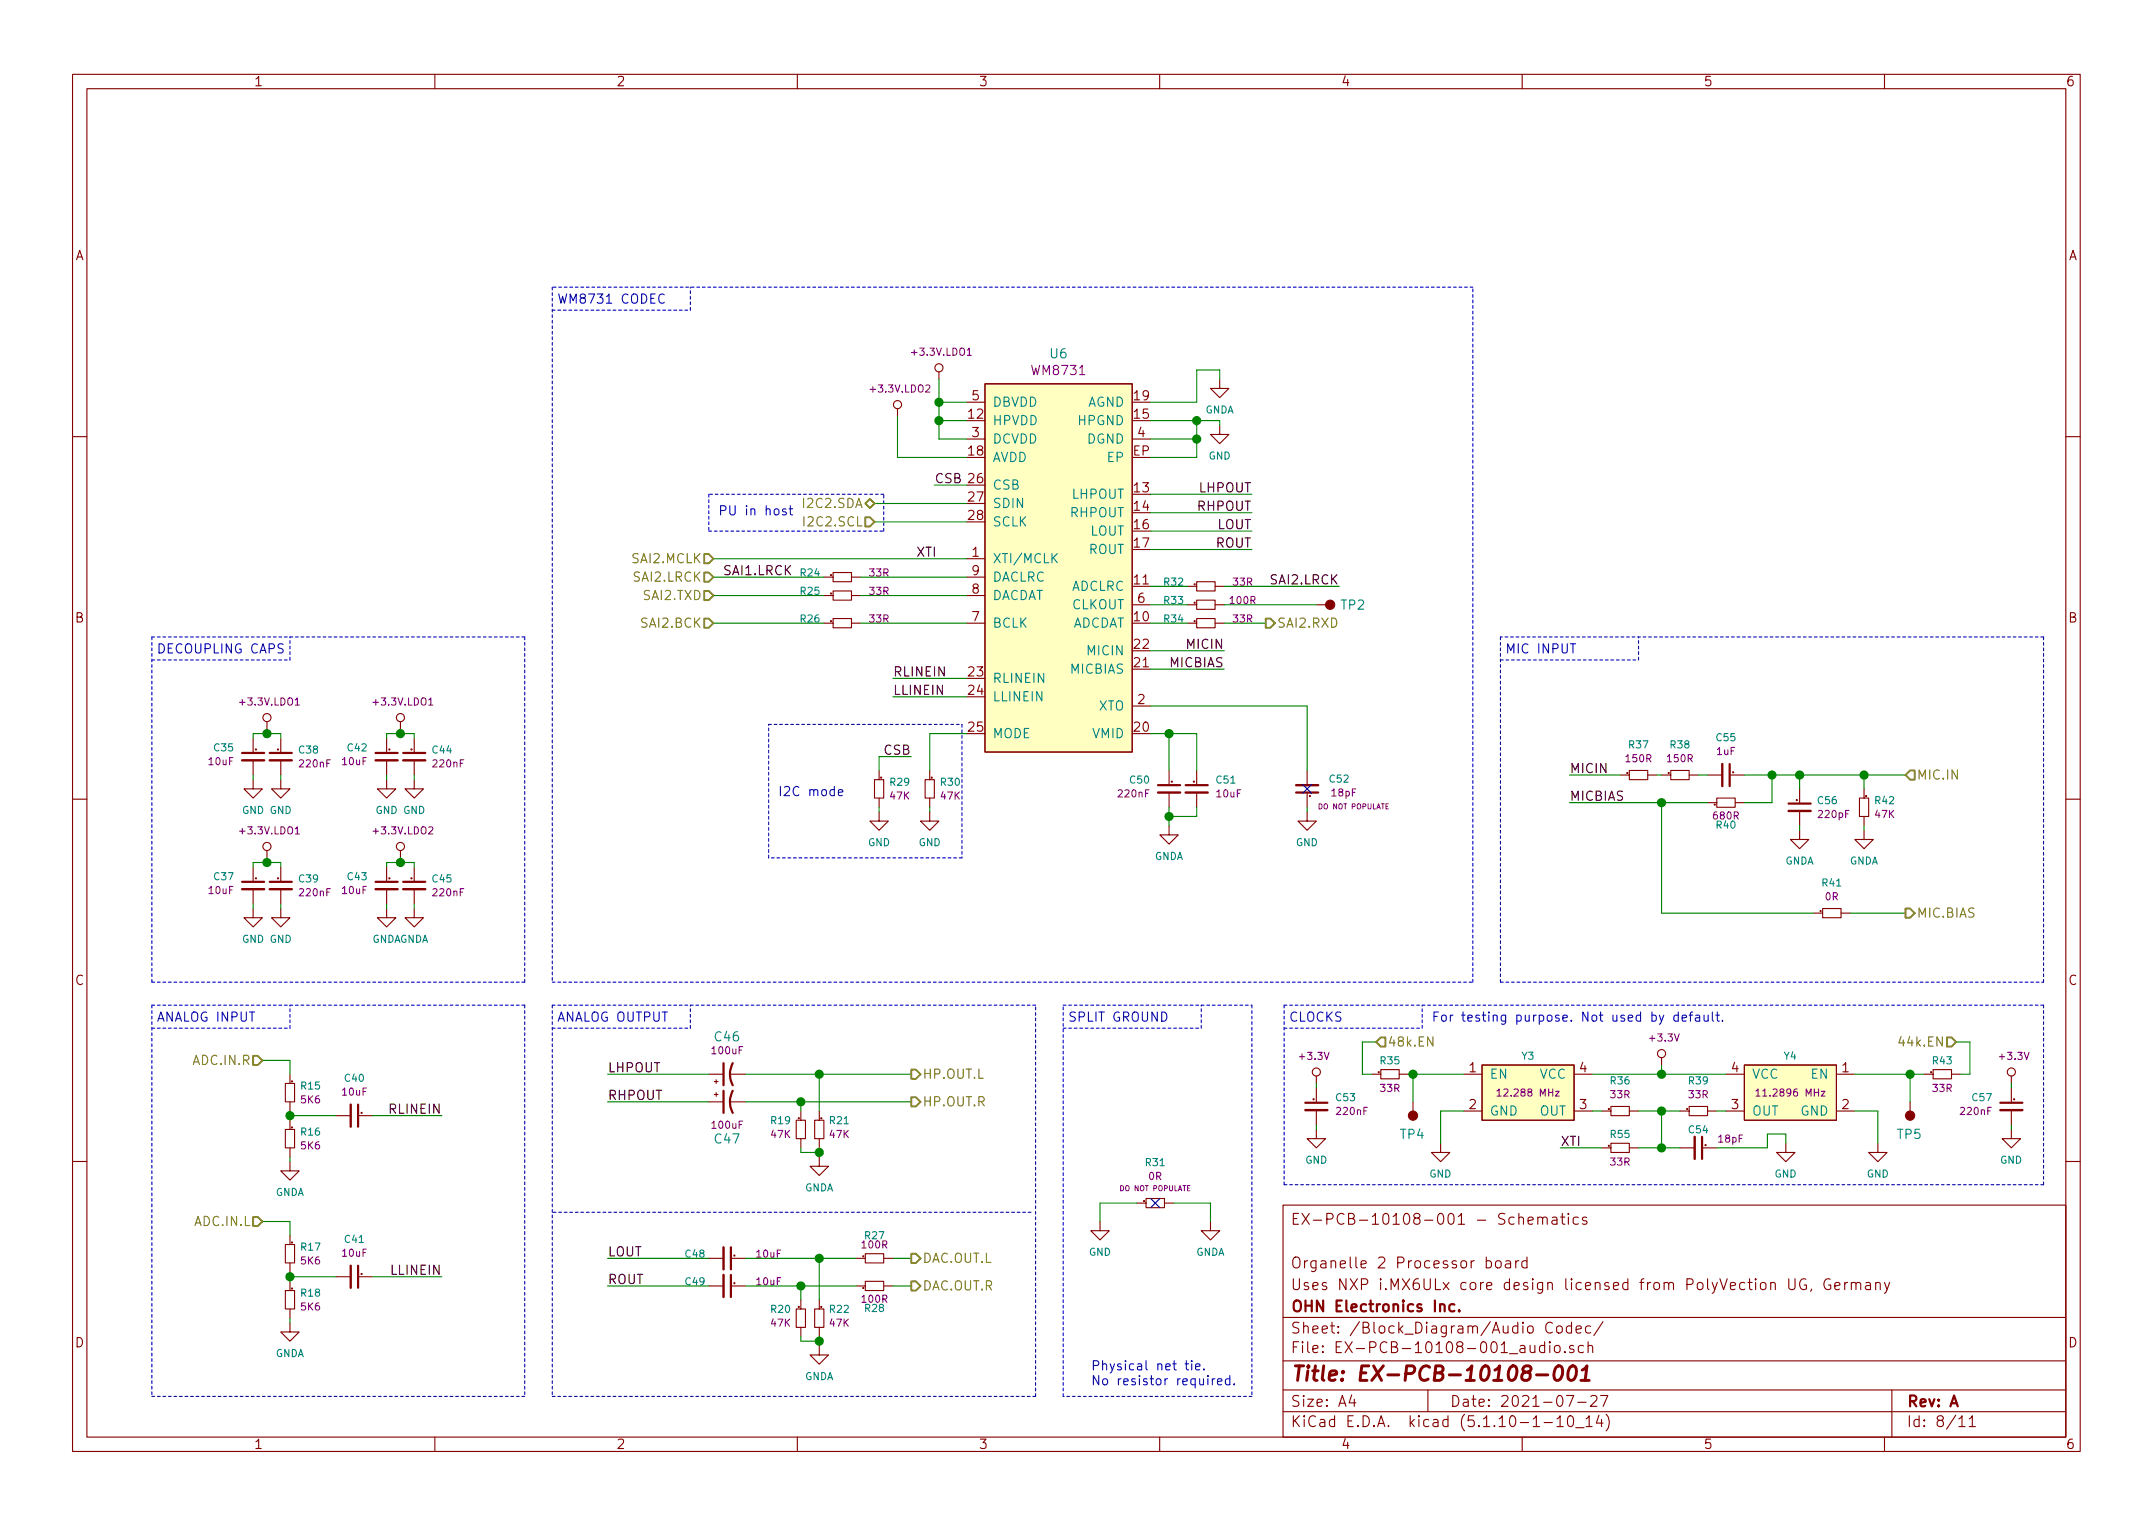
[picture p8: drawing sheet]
<svg xmlns="http://www.w3.org/2000/svg" width="297mm" height="210mm" viewBox="0 0 297 210" stroke-linecap="round" stroke-linejoin="round" font-family="sans-serif">
<g fill="none" stroke="#840000" stroke-width=".15">
<path d="M10 10.3h277v189.9h-277zM12 12.2h273v186.1h-273zM60 10.3v1.9M110 10.3v1.9M160 10.3v1.9M210 10.3v1.9M260 10.3v1.9M123.8 56.4v1M129.5 51.3v1M133.3 55.5h2.6M135.9 53h20.3v50.8h-20.3zM168.3 58.7v1.2h1.2l-1.2 1.3-1.3-1.3h1.3"/>
<path d="M168.3 52.3v1.3h1.2l-1.2 1.3-1.3-1.3h1.3M10 60.2h2M113.7 79.6h1.2M114.9 79h2.6v1.3h-2.6zM117.5 79.6h1.2M133.3 60.6h2.6M133.3 79.6h2.6M133.3 77.1h2.6M156.2 60.6h2.5M285 60.2h2M36.8 99.6v1M55.2 99.6v1"/>
<path d="M113.7 86h1.2M113.7 82.2h1.2M114.9 85.3h2.6v1.3h-2.6zM114.9 81.5h2.6v1.3h-2.6zM117.5 86h1.2M117.5 82.2h1.2M133.3 86h2.6M133.3 82.2h2.6M156.2 97.4h2.5M156.2 83.4h2.5M163.8 83.4h1.3M163.8 86h1.3"/>
<path d="M163.8 80.9h1.3M165.1 85.3h2.5v1.3h-2.5zM165.1 80.3h2.5v1.2h-2.5zM165.1 82.8h2.5v1.3h-2.5zM167.6 83.4h1.3M167.6 86h1.3M167.6 80.9h1.3M181.6 83.4h1.3M10 110.3h2M34.9 107.6v1.2h1.3l-1.3 1.3-1.2-1.3h1.2M34.9 101.8v2M34.9 104.9v2"/>
<path d="M34.9 119.6v1.9M36.8 117.3v1.1M38.7 107.6v1.2h1.3l-1.3 1.3-1.2-1.3h1.2M38.7 101.8v2M38.7 104.9v2M38.7 119.6v1.9M53.3 107.6v1.2h1.3l-1.3 1.3-1.2-1.3h1.2M53.3 101.8v2M53.3 104.9v2M53.3 119.6v1.9M55.2 117.3v1.1M57.1 107.6v1.2h1.3l-1.3 1.3-1.2-1.3h1.2"/>
<path d="M57.1 101.8v2M57.1 104.9v2M57.1 119.6v1.9M120.6 107.6h1.3v2.5h-1.3zM121.3 112v1.3h1.3l-1.3 1.2-1.3-1.2h1.3M121.3 106.3v1.3M121.3 110.1v1.3M127.6 107.6h1.3v2.5h-1.3zM128.3 112v1.3h1.2l-1.2 1.2-1.3-1.2h1.3M128.3 106.3v1.3M128.3 110.1v1.3M161.3 113.9v1.3h1.3l-1.3 1.3-1.3-1.3h1.3"/>
<path d="M161.3 106.3v1.9M161.3 109.3v2.1M165.1 106.3v1.9M165.1 109.3v2.1M180.3 112v1.3h-1.2l1.2 1.2 1.3-1.2h-1.3M180.3 106.3v2M180.3 109.5v1.9M223.5 106.9h1.3M224.8 106.3h2.5v1.3h-2.5zM227.3 106.9h1.3M229.2 106.9h1.3M230.5 106.3h2.5v1.3h-2.5z"/>
<path d="M233 106.9h1.3M235.6 106.9h2M235.6 110.7h1.3M236.9 110.1h2.5v1.3h-2.5zM238.8 106.9h1.9M239.4 110.7h1.3M248.3 114.5v1.3h1.3l-1.3 1.3-1.3-1.3h1.3M248.3 108.8v1.9M248.3 111.9v2M256.5 110.1h1.3v2.5h-1.3zM257.2 114.5v1.3h1.2l-1.2 1.3-1.3-1.3h1.3M257.2 108.8v1.3"/>
<path d="M257.2 112.6v1.3M285 110.3h2M34.9 125.3v1.3h1.3l-1.3 1.3-1.2-1.3h1.2M34.9 122.7v2M38.7 125.3v1.3h1.3l-1.3 1.3-1.2-1.3h1.2M38.7 122.7v2M53.3 125.3v1.3h1.3l-1.3 1.3-1.2-1.3h1.2M53.3 122.7v2M57.1 125.3v1.3h1.3l-1.3 1.3-1.2-1.3h1.2M57.1 122.7v2M250.2 126h1.3M251.5 125.3h2.5v1.3h-2.5z"/>
<path d="M254 126h1.3M39.4 155.8h1.2v2.6h-1.2zM39.4 149.5h1.2v2.5h-1.2zM40 148.2v1.3M40 152v1.3M40 154.6v1.2M40 158.4v1.2M46.4 153.9h2M49.5 153.9h1.9M97.8 148.2h2M97.8 152h2M98.6 151h.5"/>
<path d="M98.6 149.2h.5M98.8 149v.5M98.8 150.7v.6M100.8 148.2h2.1M100.8 152h2.1M109.9 154.6h1.2v2.5h-1.2zM110.5 153.3v1.3M110.5 157.1v1.3M112.4 154.6h1.3v2.5h-1.3zM113 159.6v1.3h1.3l-1.3 1.3-1.2-1.3h1.2M113 153.3v1.3M113 157.1v1.3"/>
<path d="M181.6 148.5v1M181.6 155.8v1.3h1.3l-1.3 1.3-1.3-1.3h1.3M181.6 150.1v1.9M181.6 153.2v2M189.2 148.2h1.3M190.5 147.6h2.5v1.2h-2.5zM193 148.2h1.3M194.9 152v1.3M198.8 157.7v1.3h-1.3l1.3 1.3 1.2-1.3h-1.2M201.9 148.2h2.6M201.9 153.3h2.6M204.5 146.9h12.7v7.7h-12.7z"/>
<path d="M217.2 148.2h2.5M217.2 153.3h2.5M221 158.4h1.2M221 153.3h1.2M222.2 157.7h2.6v1.3h-2.6zM222.2 152.6h2.6v1.3h-2.6zM224.8 158.4h1.3M224.8 153.3h1.3M229.2 145.9v1M231.8 158.4h2M231.8 153.3h1.2M233 152.6h2.6v1.3h-2.6z"/>
<path d="M234.9 158.4h2M235.6 153.3h1.3M238.1 148.2h2.6M238.1 153.3h2.6M240.7 146.9h12.7v7.7h-12.7zM246.4 157.7v1.3h-1.3l1.3 1.3 1.2-1.3h-1.2M253.4 148.2h2.5M253.4 153.3h2.5M259.1 157.7v1.3h1.2l-1.2 1.3-1.3-1.3h1.3M263.5 152v1.3M265.4 148.2h1.3M266.7 147.6h2.5v1.2h-2.5z"/>
<path d="M269.2 148.2h1.3M277.5 148.5v1M277.5 155.8v1.3h-1.3l1.3 1.3 1.3-1.3h-1.3M277.5 150.1v1.9M277.5 153.2v2M10 160.2h2M39.4 178h1.2v2.6h-1.2zM39.4 171.7h1.2v2.5h-1.2zM40 160.3v1.2h1.3l-1.3 1.3-1.3-1.3h1.3M40 170.4v1.3M40 174.2v1.3M40 176.8v1.2"/>
<path d="M46.4 176.1h2M49.5 176.1h1.9M97.8 177.4h2M97.8 173.6h2M101 177.4h1.9M101 173.6h1.9M110.5 179.3v1.3M113 179.3v1.3M118.1 177.4h1.3M118.1 173.6h1.3M119.4 176.8h2.5v1.2h-2.5zM119.4 173h2.5v1.2h-2.5z"/>
<path d="M121.9 177.4h1.3M121.9 173.6h1.3M151.8 168.5v1.3h1.2l-1.2 1.3-1.3-1.3h1.3M156.8 166h1.3M158.1 165.3h2.6v1.3h-2.6zM160.7 166h1.2M167 168.5v1.3h1.3l-1.3 1.3-1.3-1.3h1.3M177 166.3h108v32h-108zM205.1 174a.5 .5 0 0 1 .6 .1l.1 .5a.47 .47 0 0 1-.6 .3l-.1-.1M206.4 174.1a.41 .41 0 0 1 .7 .1v.4a.41 .41 0 0 1-.4 .3 .41 .41 0 0 1-.4-.3zM207.7 174l.2-.1 .4 .1 .1 .9M208.4 174.3l-.5 .1-.2 .2v.2l.2 .1 .5-.1"/>
<path d="M209.1 173.9v1M209.5 173.9a.37 .37 0 0 0-.4 .3M209.5 168a.38 .38 0 0 1 .7 .1v.8M210.7 174a.5 .5 0 0 0-.7 .1v.5a.47 .47 0 0 0 .5 .3l.2-.1M210.7 173.4v1.5M210.8 168.4l.7-.1v-.3l-.5-.1-.2 .2 .1 .7 .1 .1 .5-.1M212.2 168a.41 .41 0 0 1 .6 .1v.8M212.2 167.9v1M212.8 168.1l.2-.2 .4 .1 .1 .9M214.2 168l.1-.1 .5 .1v.9M214.8 168.3h-.5l-.2 .2 .1 .3 .1 .1 .5-.1M215.3 167.9h.6"/>
<path d="M215.5 167.4v1.3l.1 .1 .3 .1M216.4 167.4l-.1 .1 .1 .1 .1-.1-.1-.1v.2M216.4 167.9v1M217.8 168a.53 .53 0 0 0-.7 0v.8a.53 .53 0 0 0 .7 0M218.9 168a.37 .37 0 0 0-.6 .1v.1a.54 .54 0 0 0 .6 .3v.3l-.2 .1-.4-.1M246.8 176.4v1.2l.3 .3h.3l.2-.3v-1.2M249.1 176.5a.69 .69 0 0 0-.7 .2 .69 .69 0 0 0 0 .9 .54 .54 0 0 0 .8 .2v-.5h-.3M249.9 177.8l-.1 .3M252.5 176.5a.69 .69 0 0 0-.8 .2 .69 .69 0 0 0 0 .9 .54 .54 0 0 0 .9 .2v-.5h-.3M253.1 177.4l.7-.1v-.3l-.4-.1-.3 .2 .1 .7 .2 .1 .4-.1M254.5 176.9v1M254.9 176.9l-.3 .2-.1 .1"/>
<path d="M255.4 177.1a.38 .38 0 0 1 .7 0v.8M255.4 176.9v1M256.1 177.1a.36 .36 0 0 1 .3-.2 .36 .36 0 0 1 .3 .2v.8M257.4 177l.2-.1 .4 .1 .1 .9M258.1 177.3l-.5 .1a.29 .29 0 0 0-.3 .2 .29 .29 0 0 0 .3 .3l.5-.1M258.8 177.1a.38 .38 0 0 1 .6 0v.8M258.8 176.9v1M260 176.9l.3 1M260.7 176.9l-.5 1.4-.2 .1M285 160.2h2M40 182.5v1.3h1.3l-1.3 1.2-1.3-1.2h1.3M40 180.6v1.3"/>
<path d="M60 198.3v1.9M109.9 180.6h1.2v2.5h-1.2zM110 198.3v1.9M110.5 183.1v1.3M112.4 180.6h1.3v2.5h-1.3zM113 185.7v1.2h1.3l-1.3 1.3-1.2-1.3h1.2M113 183.1v1.3M160 198.3v1.9M177 194.8h108M177 191.8h108M177 187.8h108M177 181.8h108"/>
<path d="M186.5 192.5l-.4 1h1M186.8 193v1M197 191.8v3M210 198.3v1.9M211.1 185.6v.8a.39 .39 0 0 0 .7 .1M211.8 185.6v1M213 196.3h1.2M213.1 185.7a.48 .48 0 0 0-.6 0l-.1 .2 .1 .6a.48 .48 0 0 0 .6 0M213.1 185.1v1.5M213.8 185.1l-.1 .1 .1 .1 .1-.1-.1-.1v.2M213.8 185.6v1M214.2 182.6a.59 .59 0 0 0-.8 0 .59 .59 0 0 0-.1 .7 .56 .56 0 0 0 .2 .5 .56 .56 0 0 0 .7 0"/>
<path d="M214.5 185.7a.41 .41 0 0 1 .7 .2v.4a.41 .41 0 0 1-.4 .3 .41 .41 0 0 1-.3-.3zM214.8 195.8l.3-.3 .1-.2v1.5M214.8 183.1a.44 .44 0 0 1 .7 .1v.4a.41 .41 0 0 1-.3 .3 .41 .41 0 0 1-.4-.3zM214.8 196.8h.9M215.9 186.5v.1l-.1-.1h.1v.1M216.1 192.5h1l-.6 1.5M216.4 195.5a.37 .37 0 0 1 .4-.2 .37 .37 0 0 1 .2 .3l.1 .3a.72 .72 0 0 1-.4 .9l-.2-.1a1.2 1.2 0 0 1-.1-1.2zM216.8 183a.48 .48 0 0 0-.6 .1l-.1 .1 .1 .6a.48 .48 0 0 0 .6 0M216.8 182.4v1.5M217.1 185.7l-.4-.1-.2 .3a.48 .48 0 0 0 .6 .3l.1 .1-.1 .2-.1 .1-.5-.1M217.4 197h1.1M217.4 183.4l.8-.1-.1-.3-.4-.1-.3 .2 .1 .7 .2 .1 .4-.1"/>
<path d="M217.7 193.5h1.1M218.5 185.7a.53 .53 0 0 0-.7 0v.8a.53 .53 0 0 0 .7 0M218.8 195.8l.5-.5v1.5M218.8 196.8h.9M219.1 185.7a.38 .38 0 0 1 .6 .1v.8M219.1 185.1v1.5M219.5 183a.48 .48 0 0 0-.7 .1l-.1 .1 .1 .6a.48 .48 0 0 0 .7 0M219.5 192.7l.2-.2h.3a.41 .41 0 0 1 .3 .7l-.9 .8h.9M220.6 195.2l-.4 1.1h1M220.8 192.5h1l-.6 1.5M221 195.8v1M221.2 182.3l-1.3 2"/>
<path d="M221.6 195.1a1.71 1.71 0 0 1 0 2.3M260 198.3v1.9M261 191.8v6.5M270.3 195.8l.3-.3 .1-.2v1.5M270.3 196.8h.8M271.7 195.8l.3-.3 .1-.2v1.5M271.7 196.8h.8"/>
<circle cx="123.8" cy="55.8" r=".56"/>
<circle cx="129.5" cy="50.7" r=".56"/>
<circle cx="114.7" cy="79.3" r=".08"/>
<circle cx="36.8" cy="99" r=".56"/>
<circle cx="55.2" cy="99" r=".56"/>
<circle cx="114.7" cy="85.7" r=".08"/>
<circle cx="114.7" cy="81.9" r=".08"/>
<circle cx="164.8" cy="80.6" r=".08"/>
<circle cx="164.8" cy="85.7" r=".08"/>
<circle cx="164.8" cy="83.2" r=".08"/>
<circle cx="35.3" cy="103.4" r=".08"/>
<circle cx="36.8" cy="116.8" r=".56"/>
<circle cx="38.4" cy="103.4" r=".08"/>
<circle cx="53.7" cy="103.4" r=".08"/>
<circle cx="55.2" cy="116.8" r=".56"/>
<circle cx="56.8" cy="103.4" r=".08"/>
<circle cx="121.6" cy="107.3" r=".08"/>
<circle cx="128.5" cy="107.3" r=".08"/>
<circle cx="161.7" cy="107.8" r=".08"/>
<circle cx="164.7" cy="107.8" r=".08"/>
<circle cx="180.7" cy="109.8" r=".08"/>
<circle cx="224.5" cy="106.6" r=".08"/>
<circle cx="230.2" cy="106.6" r=".08"/>
<circle cx="236.6" cy="111" r=".08"/>
<circle cx="239.1" cy="106.5" r=".08"/>
<circle cx="247.9" cy="110.4" r=".08"/>
<circle cx="257.5" cy="109.8" r=".08"/>
<circle cx="35.3" cy="121.2" r=".08"/>
<circle cx="38.4" cy="121.2" r=".08"/>
<circle cx="53.7" cy="121.2" r=".08"/>
<circle cx="56.8" cy="121.2" r=".08"/>
<circle cx="251.2" cy="125.7" r=".08"/>
<circle cx="40.3" cy="155.5" r=".08"/>
<circle cx="40.3" cy="149.2" r=".08"/>
<circle cx="49.9" cy="153.5" r=".08"/>
<circle cx="110.2" cy="154.3" r=".08"/>
<circle cx="113.3" cy="154.3" r=".08"/>
<circle cx="181.2" cy="151.7" r=".08"/>
<circle cx="181.6" cy="147.9" r=".56"/>
<circle cx="190.2" cy="147.9" r=".08"/>
<circle cx="222" cy="158.1" r=".08"/>
<circle cx="222" cy="153" r=".08"/>
<circle cx="229.2" cy="145.4" r=".56"/>
<circle cx="232.8" cy="153" r=".08"/>
<circle cx="235.3" cy="158" r=".08"/>
<circle cx="266.4" cy="147.9" r=".08"/>
<circle cx="277.5" cy="147.9" r=".56"/>
<circle cx="277.9" cy="151.7" r=".08"/>
<circle cx="40.3" cy="171.4" r=".08"/>
<circle cx="40.3" cy="177.8" r=".08"/>
<circle cx="49.9" cy="175.8" r=".08"/>
<circle cx="101.3" cy="173.2" r=".08"/>
<circle cx="101.3" cy="177" r=".08"/>
<circle cx="119.1" cy="177.7" r=".08"/>
<circle cx="119.1" cy="173.3" r=".08"/>
<circle cx="157.8" cy="165.7" r=".08"/>
<circle cx="110.2" cy="180.3" r=".08"/>
<circle cx="113.3" cy="180.3" r=".08"/>
</g>
<path d="M210.4 189.3a.44 .44 0 0 1-.3-.5 .44 .44 0 0 1 .4-.4h.4a.44 .44 0 0 1 .3 .5 .44 .44 0 0 1-.4 .4 .65 .65 0 0 0-.7 .3 .65 .65 0 0 0 0 .7 .66 .66 0 0 0 .8 0 .66 .66 0 0 0 .2-.8l-.3-.2M212 189.7h1.5M214.8 188.5a.44 .44 0 0 1 .5 0 .44 .44 0 0 1 .2 .3 1.15 1.15 0 0 1-.7 1.6l-.2-.1a1.48 1.48 0 0 1 .2-1.8zM216.6 188.6a.45 .45 0 0 1 .5-.2 .45 .45 0 0 1 .3 .4 1.15 1.15 0 0 1-.7 1.6l-.2-.1a1.55 1.55 0 0 1 .1-1.7zM218.1 190.4h1.2M218.3 189l.4-.3 .2-.3-.2 2" fill="none" stroke="#840000" stroke-width=".41"/>
<g fill="none" stroke="#840000" stroke-width=".3">
<path d="M33.4 103.9h3M37.2 103.9h3.1M51.8 103.9h3.1M55.6 103.9h3.1M159.8 108.3h3M163.6 108.3h3M178.8 109.3h3.1M238.6 105.4v3.1M246.8 110.9h3M33.4 121.7h3M37.2 121.7h3.1M51.8 121.7h3.1"/>
<path d="M55.6 121.7h3.1M49.4 152.4v3M99.8 146.7v3M99.8 150.5v3M101.1 150.5a3.2 3.2 0 0 0 0 3M101.1 146.7a3.2 3.2 0 0 0 0 3M180.1 152.1h3M234.8 156.8v3.1M276 152.1h3M49.4 174.6v3.1M100.8 172.1v3M100.8 175.9v3"/>
<path d="M198.7 180.1a.38 .38 0 0 1 .6 0v.8M200.7 180l-.5-.1-.3 .3 .1 .6 .2 .1 .5-.1M201.3 180.8v.1l-.1-.1h.1v.1"/>
</g>
<g fill="#ffffc2" stroke="#ffffc2" stroke-width=".14">
<path d="M135.9 53h20.3v50.8h-20.3z"/>
<path d="M240.7 146.9h12.7v7.7h-12.7z"/>
<path d="M204.5 146.9h12.7v7.7h-12.7z"/>
</g>
<path d="M145.3 76.9l.6 .7M145.9 76.4l-.8 .7" fill="none" stroke="#008484" stroke-width=".15"/>
<g fill="none" stroke="#840000" stroke-width=".33">
<path d="M33.4 104.9h3M37.2 104.9h3.1M51.8 104.9h3.1M55.6 104.9h3.1M159.8 109.3h3M163.6 109.3h3M178.8 108.3h3.1M237.6 105.4v3.1M246.8 111.9h3M33.4 122.7h3M37.2 122.7h3.1M51.8 122.7h3.1"/>
<path d="M55.6 122.7h3.1M48.4 152.4v3M180.1 153.2h3M233.8 156.8v3.1M276 153.2h3M48.4 174.6v3.1M99.8 172.1v3M99.8 175.9v3"/>
</g>
<path d="M133.5 49h.5M40.7 97.3h.6M59.2 97.3h.5M40.7 115.1h.6M206.5 150.5l.3-.3v1M206.5 151.2h.6M214.6 150.6h.5l-.5 .6h.5M242.3 150.5l.2-.3v1M242.3 151.2h.5M251.3 150.6h.5l-.5 .6h.5" fill="none" stroke="#840084" stroke-width=".15"/>
<g fill="#840000" stroke="#840000" stroke-width=".15">
<circle cx="263.5" cy="153.9" r=".63"/>
<circle cx="194.9" cy="153.9" r=".63"/>
<circle cx="183.5" cy="83.4" r=".63"/>
</g>
<g fill="none" stroke="#0000c2" stroke-width=".15" stroke-dasharray=".4 .4">
<path d="M76.2 39.6v95.9M203.2 39.6h-127M76.2 42.8h19M95.2 42.8v-3.2M97.8 73.3h24.1M97.8 68.2v5.1M121.9 73.3v-5.1M121.9 68.2h-24.1M21 91.1h19M21 87.9h51.4M40 91.1v-3.2M72.4 87.9v47.6"/>
<path d="M106 99.9h26.7M132.7 99.9v18.5M207 91.1h19.1M207 87.9v47.6M226.1 91.1v-3.2M281.9 87.9h-74.9M106 118.4v-18.5M132.7 118.4h-26.7M21 138.7h51.4M21 138.7v54M21 135.5v-47.6M72.4 138.7v54"/>
<path d="M72.4 135.5h-51.4M76.2 135.5h127M76.2 138.7h66.7M76.2 138.7v54M146.7 138.7h26M172.7 138.7v54M177.2 138.7v24.7M203.2 135.5v-95.9M207 135.5h74.9M281.9 135.5v-47.6M281.9 138.7h-104.7M21 141.9h19"/>
<path d="M40 141.9v-3.2M76.2 141.9h19M95.2 141.9v-3.2M146.7 141.9h19M165.7 141.9v-3.2M177.2 141.9h19M196.2 141.9v-3.2M142.2 167.3h-66M177.2 163.4h104.7M281.9 163.4v-24.7M72.4 192.7h-51.4M142.9 192.7h-66.7"/>
<path d="M142.9 192.7v-54M146.7 192.7v-54M172.7 192.7h-26"/>
</g>
<g fill="none" stroke="#008400" stroke-width=".15">
<path d="M123.8 57.4v5.7h9.5M129.5 58h3.8M129.5 52.3v8.3h3.8M129.5 55.5h3.8M158.7 58h9.6v.7M165.1 58v5.1h-6.4M168.3 52.3v-1.3h-3.2v4.5h-6.4M98.4 77.1h34.9M98.4 79.6h15.3M118.7 79.6h14.6M120.6 69.5h12.7M120.6 72h12.7"/>
<path d="M128.9 66.9h4.4M158.7 60.6h6.4M158.7 73.3h14M158.7 75.8h14M158.7 70.7h14M158.7 68.2h14M98.4 86h15.3M98.4 82.2h15.3M118.7 86h14.6M118.7 82.2h14.6M123.2 93.6h10.1M123.2 96.1h10.1"/>
<path d="M158.7 83.4h5.1M158.7 86h5.1M158.7 80.9h5.1M158.7 97.4h21.6v8.9M158.7 92.3h10.2M158.7 89.8h10.2M168.9 83.4h12.7M168.9 86h5.7M168.9 80.9h15.9M34.9 119.6v-.6h3.8v.6M34.9 101.8v-.6h3.8v.6M34.9 106.9v.7"/>
<path d="M36.8 100.6v.6M36.8 118.4v.6M38.7 106.9v.7M53.3 119.6v-.6h3.8v.6M53.3 101.8v-.6h3.8v.6M53.3 106.9v.7M55.2 100.6v.6M55.2 118.4v.6M57.1 106.9v.7M121.3 111.4v.6M125.7 104.4h-4.4v1.9M128.3 111.4v.6"/>
<path d="M133.3 101.2h-5v5.1M158.7 101.2h6.4v5.1M161.3 101.2v5.1M161.3 111.4v2.5M165.1 111.4v1.2h-3.8M180.3 111.4v.6M216.5 110.7h19.1M216.5 106.9h7M228.6 106.9h.6M229.2 110.7v15.3h21M234.3 106.9h1.3M240.7 106.9h22.2"/>
<path d="M244.5 106.9v3.8h-3.8M248.3 106.9v1.9M248.3 113.9v.6M257.2 106.9v1.9M257.2 113.9v.6M34.9 124.7v.6M38.7 124.7v.6M53.3 124.7v.6M57.1 124.7v.6M255.3 126h7.6M36.2 146.3h3.8v1.9M40 153.3v1.3"/>
<path d="M40 159.6v.7M40 153.9h6.4M51.4 153.9h9.6M83.8 148.2h14M83.8 152h14M102.9 148.2h22.8M102.9 152h22.8M110.5 152v1.3M110.5 158.4v.6h2.5M113 148.2v5.1M113 158.4v1.2M181.6 149.5v.6"/>
<path d="M181.6 155.2v.6M189.9 143.8h-1.9v4.4h1.2M194.3 148.2h7.6M194.9 148.2v3.8M201.9 153.3h-3.1v4.4M215.3 158.4h5.7M219.7 148.2h18.4M219.7 153.3h1.3M226.1 158.4h5.7M226.1 153.3h5.7M229.2 146.9v1.3M229.2 153.3v5.1"/>
<path d="M236.9 153.3h1.2M246.4 157.7v-1.2h-2.6v1.9h-6.9M255.9 148.2h9.5M255.9 153.3h3.2v4.4M263.5 148.2v3.8M269.9 143.8h1.9v4.4h-1.3M277.5 149.5v.6M277.5 155.2v.6M36.2 168.5h3.8v1.9M40 175.5v1.3M40 176.1h6.4M51.4 176.1h9.6"/>
<path d="M83.8 177.4h14M83.8 173.6h14M102.9 177.4h15.2M102.9 173.6h15.2M110.5 177.4v1.9M113 173.6v5.7M123.2 177.4h2.5M123.2 173.6h2.5M156.8 166h-5v2.5M161.9 166h5.1v2.5M40 181.9v.6M110.5 184.4v.6h2.5"/>
<path d="M113 184.4v1.3"/>
</g>
<g fill="none" stroke="#848400" stroke-width=".25">
<path d="M97.2 76.4h.6l.6 .7-.6 .6h-.6zM97.2 79h.6l.6 .6-.6 .7h-.6zM119.4 71.4h.6l.6 .6-.6 .6h-.6zM120 68.8l.6 .7-.6 .6-.6-.6zM97.2 81.5h.6l.6 .7-.6 .6h-.6zM97.2 85.3h.6l.6 .7-.6 .6h-.6zM174.6 85.3h.7l.6 .7-.6 .6h-.7zM263.5 106.3h.7v1.3h-.7l-.6-.7zM262.9 125.3h.6l.7 .7-.7 .6h-.6zM34.9 145.7h.7l.6 .6-.6 .6h-.7zM125.7 151.4h.7l.6 .6-.6 .6h-.7zM125.7 147.6h.7l.6 .6-.6 .6h-.7z"/>
<path d="M190.5 143.1h.6v1.3h-.6l-.6-.6zM268.6 143.1h.6l.7 .7-.7 .6h-.6zM34.9 167.9h.7l.6 .6-.6 .7h-.7zM125.7 173h.7l.6 .6-.6 .6h-.7zM125.7 176.8h.7l.6 .6-.6 .6h-.7z"/>
</g>
<path d="M197.7 143v1.3l-.7-1.3v1.3" fill="none" stroke="#848400" stroke-width=".15"/>
<g fill="none" stroke="#0000c2" stroke-width=".15">
<path d="M91.6 40.7a.5 .5 0 0 0-.6 0 .5 .5 0 0 0-.1 .6 .45 .45 0 0 0 .2 .5 .45 .45 0 0 0 .5-.1M108.4 70.3a.31 .31 0 0 0-.5 .1l.1 .2h.3l.2 .2-.2 .2h-.4M108.9 70.2h.4M109 69.8v1.1l.1 .1h.2M216.7 88.8h.7M115.7 109.3l.6-.1-.1-.2-.4-.1-.1 .2v.6h.5M231.5 139.6v1.3M233.5 139.6l-.3 .2v1.1M236.2 139.6v1.1l.2 .2M236.9 139.6v1.1l.1 .1 .2 .1M231.5 140.1l-.3-.1-.3 .3v.4l.2 .1h.4M232.1 140.5l.6-.1-.1-.3-.3-.1-.2 .2v.6h.5"/>
<path d="M233 140h.5M234 140.1h.4l.1 .8M234.5 140.4h-.4l-.2 .2 .1 .2h.5M235.1 140v.7a.31 .31 0 0 0 .3 .2 .31 .31 0 0 0 .3-.1M235.7 140v.9M236.7 140h.5M237.6 140.8v.1M163.5 188.2h.5M163.7 187.7v1.1l.1 .1 .2 .1M164.4 187.7l-.1 .1 .1 .1v-.2v.2M164.4 188.2v.8M164.9 188.6l.7-.1-.1-.3h-.4l-.2 .1 .1 .6h.5"/>
<path d="M166.1 188.9h.1l-.1 .1v-.1v.1M167.3 190.2v.9M167.6 190.2l-.2 .1-.1 .1M168 190.6l.6-.1-.1-.2-.4-.1-.1 .2v.6h.5M169.7 190.3l-.4-.1-.2 .2v.4l.1 .2h.5M169.7 189.8v1.3M170.3 190.9v.1h-.1l.1-.1v.2"/>
</g>
<g fill="#008400" stroke="#008400" stroke-width=".25">
<circle cx="165.1" cy="58" r=".51"/>
<circle cx="129.5" cy="55.5" r=".51"/>
<circle cx="229.2" cy="110.7" r=".51"/>
<circle cx="36.8" cy="119" r=".51"/>
<circle cx="161.3" cy="112.6" r=".51"/>
<circle cx="257.2" cy="106.9" r=".51"/>
<circle cx="248.3" cy="106.9" r=".51"/>
<circle cx="244.5" cy="106.9" r=".51"/>
<circle cx="161.3" cy="101.2" r=".51"/>
<circle cx="113" cy="159" r=".51"/>
<circle cx="113" cy="148.2" r=".51"/>
<circle cx="229.2" cy="158.4" r=".51"/>
<circle cx="36.8" cy="101.2" r=".51"/>
<circle cx="194.9" cy="148.2" r=".51"/>
<circle cx="263.5" cy="148.2" r=".51"/>
<circle cx="40" cy="176.1" r=".51"/>
<circle cx="40" cy="153.9" r=".51"/>
<circle cx="55.2" cy="119" r=".51"/>
<circle cx="165.1" cy="60.6" r=".51"/>
<circle cx="229.2" cy="148.2" r=".51"/>
<circle cx="110.5" cy="152" r=".51"/>
<circle cx="55.2" cy="101.2" r=".51"/>
<circle cx="129.5" cy="58" r=".51"/>
<circle cx="113" cy="173.6" r=".51"/>
<circle cx="110.5" cy="177.4" r=".51"/>
<circle cx="113" cy="185" r=".51"/>
<circle cx="229.2" cy="153.3" r=".51"/>
</g>
<path d="M179.7 108.2l1.2 1.2M180.9 108.2l-1.2 1.2M158.8 165.4l1.2 1.2M160 165.4l-1.2 1.2" fill="none" stroke="#000084" stroke-width=".15"/>
<text font-size="2.8" fill="#840000" x="178" y="190.5">Title: EX-PCB-10108-001</text>
<g font-size="2.1" fill="#840000">
<text x="178" y="169">EX-PCB-10108-001 - Schematics</text>
<text x="178" y="178">Uses NXP i.MX6ULx core design licensed from PolyVection UG, Germany</text>
<text x="178" y="175">Organelle 2 Processor board</text>
<text x="178" y="184">Sheet: /Block_Diagram/Audio Codec/</text>
<text x="178" y="181">OHN Electronics Inc.</text>
<text x="178" y="186.7">File: EX-PCB-10108-001_audio.sch</text>
<text x="178" y="196.9">KiCad E.D.A. kicad (5.1.10-1-10_14)</text>
<text x="178" y="194.1">Size: A4</text>
<text x="200" y="194.1">Date: 2021-07-27</text>
<text x="263" y="194.1">Rev: A</text>
<text x="263" y="196.9">Id: 8/11</text>
</g>
<g font-size="1.8" fill="#840000">
<text x="35" y="11.9">1</text>
<text x="85" y="11.9">2</text>
<text x="135" y="11.9">3</text>
<text x="185" y="11.9">4</text>
<text x="235" y="11.9">5</text>
<text x="285" y="11.9">6</text>
<text x="10.4" y="35.9">A</text>
<text x="285.4" y="35.9">A</text>
<text x="133.7" y="57.8">12</text>
<text x="134.1" y="55.2">5</text>
<text x="156.5" y="57.8">15</text>
<text x="156.5" y="55.2">19</text>
<text x="133.7" y="62.9">18</text>
<text x="134.1" y="60.3">3</text>
<text x="156.3" y="62.9">EP</text>
<text x="157" y="60.3">4</text>
<text x="133.7" y="69.2">27</text>
<text x="133.7" y="71.7">28</text>
<text x="156.5" y="67.9">13</text>
<text x="156.5" y="70.5">14</text>
<text x="134.1" y="76.8">1</text>
<text x="156.5" y="73">16</text>
<text x="156.5" y="75.6">17</text>
<text x="134.1" y="81.9">8</text>
<text x="134.1" y="79.4">9</text>
<text x="156.5" y="80.6">11</text>
<text x="157" y="83.2">6</text>
<text x="10.4" y="85.9">B</text>
<text x="134.1" y="85.7">7</text>
<text x="156.5" y="85.7">10</text>
<text x="156.5" y="89.5">22</text>
<text x="285.4" y="85.9">B</text>
<text x="133.7" y="93.3">23</text>
<text x="133.7" y="95.9">24</text>
<text x="156.5" y="92.1">21</text>
<text x="133.7" y="101">25</text>
<text x="156.5" y="101">20</text>
<text x="157" y="97.1">2</text>
<text x="10.4" y="135.9">C</text>
<text x="285.4" y="135.9">C</text>
<text x="202.7" y="147.9">1</text>
<text x="218" y="147.9">4</text>
<text x="238.9" y="147.9">4</text>
<text x="254.2" y="147.9">1</text>
<text x="202.7" y="153">2</text>
<text x="218" y="153">3</text>
<text x="238.9" y="153">3</text>
<text x="254.2" y="153">2</text>
<text x="10.4" y="185.9">D</text>
<text x="285.4" y="185.9">D</text>
<text x="35" y="199.9">1</text>
<text x="85" y="199.9">2</text>
<text x="135" y="199.9">3</text>
<text x="185" y="199.9">4</text>
<text x="235" y="199.9">5</text>
<text x="285" y="199.9">6</text>
</g>
<g font-size="1.8" fill="#0000c2">
<text x="76.8" y="41.9">WM8731 CODEC</text>
<text x="99.1" y="71.1">PU in host</text>
<text x="21.6" y="90.2">DECOUPLING CAPS</text>
<text x="207.6" y="90.2">MIC INPUT</text>
<text x="107.3" y="109.8">I2C mode</text>
<text x="21.6" y="141">ANALOG INPUT</text>
<text x="76.8" y="141">ANALOG OUTPUT</text>
<text x="147.3" y="141">SPLIT GROUND</text>
<text x="177.8" y="141">CLOCKS</text>
<text x="197.5" y="141">For testing purpose. Not used by default.</text>
<text x="150.5" y="189.1">Physical net tie.</text>
<text x="150.5" y="191.1">No resistor required.</text>
</g>
<text font-size="1.8" fill="#840084" x="142.5" y="51.8">WM8731</text>
<g font-size="1.8" fill="#008484">
<text x="144.9" y="49.4">U6</text>
<text x="136.9" y="58.7">HPVDD</text>
<text x="136.9" y="56.1">DBVDD</text>
<text x="148.8" y="58.7">HPGND</text>
<text x="150" y="56.1">AGND</text>
<text x="136.9" y="63.7">AVDD</text>
<text x="136.9" y="61.2">DCVDD</text>
<text x="150" y="61.2">DGND</text>
<text x="152.8" y="63.7">EP</text>
<text x="136.9" y="67.6">CSB</text>
<text x="136.9" y="70.1">SDIN</text>
<text x="147.7" y="71.4">RHPOUT</text>
<text x="147.9" y="68.8">LHPOUT</text>
<text x="136.9" y="72.6">SCLK</text>
<text x="136.9" y="77.7">XTI/MCLK</text>
<text x="150.2" y="76.4">ROUT</text>
<text x="150.4" y="73.9">LOUT</text>
<text x="136.9" y="82.8">DACDAT</text>
<text x="136.9" y="80.3">DACLRC</text>
<text x="147.7" y="81.5">ADCLRC</text>
<text x="136.9" y="86.6">BCLK</text>
<text x="147.7" y="86.6">ADCDAT</text>
<text x="147.8" y="84.1">CLKOUT</text>
<text x="185" y="84.1">TP2</text>
<text x="136.9" y="94.2">RLINEIN</text>
<text x="147.7" y="93">MICBIAS</text>
<text x="150.2" y="90.4">MICIN</text>
<text x="136.9" y="96.8">LLINEIN</text>
<text x="136.9" y="101.8">MODE</text>
<text x="150.8" y="101.8">VMID</text>
<text x="151.6" y="98">XTO</text>
<text x="98.7" y="143.7">C46</text>
<text x="205.5" y="148.8">EN</text>
<text x="212.4" y="148.8">VCC</text>
<text x="241.7" y="148.8">VCC</text>
<text x="249.9" y="148.8">EN</text>
<text x="205.5" y="153.9">GND</text>
<text x="212.4" y="153.9">OUT</text>
<text x="241.7" y="153.9">OUT</text>
<text x="248.4" y="153.9">GND</text>
<text x="98.7" y="157.8">C47</text>
<text x="193.2" y="157.1">TP4</text>
<text x="261.8" y="157.1">TP5</text>
</g>
<g font-size="1.8" fill="#848400">
<text x="111.2" y="70.1">I2C2.SDA</text>
<text x="87.4" y="77.7">SAI2.MCLK</text>
<text x="111.4" y="72.6">I2C2.SCL</text>
<text x="87.6" y="80.3">SAI2.LRCK</text>
<text x="89" y="82.8">SAI2.TXD</text>
<text x="88.6" y="86.6">SAI2.BCK</text>
<text x="176.1" y="86.6">SAI2.RXD</text>
<text x="264.4" y="107.6">MIC.IN</text>
<text x="264.4" y="126.6">MIC.BIAS</text>
<text x="26.8" y="146.9">ADC.IN.R</text>
<text x="127.3" y="148.8">HP.OUT.L</text>
<text x="191.4" y="144.4">48k.EN</text>
<text x="262.5" y="144.4">44k.EN</text>
<text x="127.3" y="152.6">HP.OUT.R</text>
<text x="27" y="169.2">ADC.IN.L</text>
<text x="127.3" y="174.2">DAC.OUT.L</text>
<text x="127.3" y="178">DAC.OUT.R</text>
</g>
<g font-size="1.8">
<text x="128.9" y="66.7">CSB 26</text>
<text x="165.3" y="70.5">RHPOUT</text>
<text x="165.5" y="67.9">LHPOUT</text>
<text x="126.4" y="76.8">XTI</text>
<text x="167.7" y="75.6">ROUT</text>
<text x="167.9" y="73">LOUT</text>
<text x="99.7" y="79.4">SAI1.LRCK</text>
<text x="175.4" y="80.6">SAI2.LRCK</text>
<text x="163.9" y="89.5">MICIN</text>
<text x="123.2" y="95.9">LLINEIN</text>
<text x="123.2" y="93.3">RLINEIN</text>
<text x="161.4" y="92.1">MICBIAS</text>
<text x="122" y="104.1">CSB</text>
<text x="216.5" y="106.7">MICIN</text>
<text x="216.5" y="110.5">MICBIAS</text>
<text x="83.8" y="147.9">LHPOUT</text>
<text x="53.9" y="153.7">RLINEIN</text>
<text x="83.8" y="151.8">RHPOUT</text>
<text x="215.3" y="158.1">XTI</text>
<text x="83.8" y="173.3">LOUT</text>
<text x="54.1" y="175.9">LLINEIN</text>
<text x="83.8" y="177.2">ROUT</text>
</g>
<g font-size="1.4" fill="#840084">
<text x="126" y="49.1">+3.3V.LDO1</text>
<text x="120.3" y="54.1">+3.3V.LDO2</text>
<text x="120" y="82.1">33R</text>
<text x="120" y="79.5">33R</text>
<text x="169.8" y="83.3">100R</text>
<text x="170.2" y="80.8">33R</text>
<text x="120" y="85.9">33R</text>
<text x="170.2" y="85.9">33R</text>
<text x="33.3" y="97.3">+3.3V.LDO1</text>
<text x="51.7" y="97.3">+3.3V.LDO1</text>
<text x="28.9" y="105.6">10uF</text>
<text x="41.5" y="105.9">220nF</text>
<text x="47.3" y="105.6">10uF</text>
<text x="59.9" y="105.9">220nF</text>
<text x="224.4" y="105.2">150R</text>
<text x="230.1" y="105.2">150R</text>
<text x="236.9" y="104.2">1uF</text>
<text x="122.9" y="110.3">47K</text>
<text x="129.8" y="110.3">47K</text>
<text x="154.4" y="110">220nF</text>
<text x="167.9" y="110">10uF</text>
<text x="183.8" y="109.9">18pF</text>
<text x="236.5" y="113">680R</text>
<text x="251" y="112.8">220pF</text>
<text x="258.7" y="112.8">47K</text>
<text x="33.3" y="115.1">+3.3V.LDO1</text>
<text x="51.7" y="115.1">+3.3V.LDO2</text>
<text x="28.9" y="123.3">10uF</text>
<text x="41.5" y="123.6">220nF</text>
<text x="47.3" y="123.3">10uF</text>
<text x="59.9" y="123.6">220nF</text>
<text x="251.9" y="124.2">0R</text>
<text x="227.8" y="143.7">+3.3V</text>
<text x="98.3" y="145.4">100uF</text>
<text x="179.5" y="146.2">+3.3V</text>
<text x="276" y="146.2">+3.3V</text>
<text x="41.6" y="152.2">5K6</text>
<text x="47.3" y="151.1">10uF</text>
<text x="98.3" y="155.7">100uF</text>
<text x="184.5" y="153.8">220nF</text>
<text x="190.5" y="150.6">33R</text>
<text x="207.1" y="151.3">12.288 MHz</text>
<text x="222.2" y="151.5">33R</text>
<text x="233" y="151.5">33R</text>
<text x="242.9" y="151.3">11.2896 MHz</text>
<text x="266.7" y="150.6">33R</text>
<text x="270.6" y="153.8">220nF</text>
<text x="41.6" y="158.6">5K6</text>
<text x="106.4" y="157">47K</text>
<text x="114.5" y="157">47K</text>
<text x="222.2" y="160.8">33R</text>
<text x="237.2" y="157.6">18pF</text>
<text x="158.5" y="162.8">0R</text>
<text x="47.3" y="173.4">10uF</text>
<text x="104.4" y="173.5">10uF</text>
<text x="119" y="172.2">100R</text>
<text x="41.6" y="174.4">5K6</text>
<text x="104.4" y="177.3">10uF</text>
<text x="119" y="179.7">100R</text>
<text x="41.6" y="180.8">5K6</text>
<text x="106.4" y="183">47K</text>
<text x="114.5" y="183">47K</text>
</g>
<g font-size="1.4" fill="#008484">
<text x="166.2" y="57">GNDA</text>
<text x="166.8" y="63.4">GND</text>
<text x="110.5" y="82.1">R25</text>
<text x="110.5" y="79.5">R24</text>
<text x="160.7" y="80.8">R32</text>
<text x="160.7" y="83.3">R33</text>
<text x="110.5" y="85.9">R26</text>
<text x="160.7" y="85.9">R34</text>
<text x="29.6" y="103.7">C35</text>
<text x="41.3" y="104">C38</text>
<text x="48" y="103.7">C42</text>
<text x="59.7" y="104">C44</text>
<text x="183.5" y="108">C52</text>
<text x="224.8" y="103.2">R37</text>
<text x="230.5" y="103.2">R38</text>
<text x="236.9" y="102.3">C55</text>
<text x="33.4" y="112.3">GND GND</text>
<text x="51.8" y="112.3">GND GND</text>
<text x="122.9" y="108.4">R29</text>
<text x="129.8" y="108.4">R30</text>
<text x="156" y="108.1">C50</text>
<text x="167.9" y="108.1">C51</text>
<text x="250.9" y="110.9">C56</text>
<text x="258.7" y="110.9">R42</text>
<text x="119.8" y="116.7">GND</text>
<text x="126.7" y="116.7">GND</text>
<text x="159.3" y="118.6">GNDA</text>
<text x="178.8" y="116.7">GND</text>
<text x="236.9" y="114.3">R40</text>
<text x="246.3" y="119.3">GNDA</text>
<text x="255.1" y="119.3">GNDA</text>
<text x="29.6" y="121.4">C37</text>
<text x="41.3" y="121.7">C39</text>
<text x="48" y="121.4">C43</text>
<text x="59.7" y="121.7">C45</text>
<text x="251.5" y="122.3">R41</text>
<text x="33.4" y="130.1">GND GND</text>
<text x="51.3" y="130.1">GNDAGNDA</text>
<text x="47.6" y="149.2">C40</text>
<text x="190.5" y="146.8">R35</text>
<text x="210" y="146.2">Y3</text>
<text x="222.2" y="149.6">R36</text>
<text x="233" y="149.6">R39</text>
<text x="246.2" y="146.2">Y4</text>
<text x="266.7" y="146.8">R43</text>
<text x="41.6" y="150.3">R15</text>
<text x="106.4" y="155.1">R19</text>
<text x="114.5" y="155.1">R21</text>
<text x="184.4" y="151.9">C53</text>
<text x="272.2" y="151.9">C57</text>
<text x="41.6" y="156.7">R16</text>
<text x="158.1" y="160.9">R31</text>
<text x="180.1" y="160.5">GND</text>
<text x="222.2" y="157">R55</text>
<text x="233" y="156.4">C54</text>
<text x="275.9" y="160.5">GND</text>
<text x="38" y="165">GNDA</text>
<text x="111" y="164.4">GNDA</text>
<text x="197.2" y="162.5">GND</text>
<text x="244.8" y="162.5">GND</text>
<text x="257.6" y="162.5">GND</text>
<text x="41.6" y="172.5">R17</text>
<text x="47.6" y="171.5">C41</text>
<text x="94.6" y="173.5">C48</text>
<text x="119.4" y="171">R27</text>
<text x="150.2" y="173.2">GND</text>
<text x="165" y="173.2">GNDA</text>
<text x="41.6" y="178.9">R18</text>
<text x="94.6" y="177.3">C49</text>
<text x="106.4" y="181.1">R20</text>
<text x="114.5" y="181.1">R22</text>
<text x="119.4" y="181">R28</text>
<text x="38" y="187.2">GNDA</text>
<text x="111" y="190.4">GNDA</text>
</g>
<g font-size="1" fill="#840084">
<text x="182" y="111.7">DO NOT POPULATE</text>
<text x="154.6" y="164.3">DO NOT POPULATE</text>
</g>
</svg>
